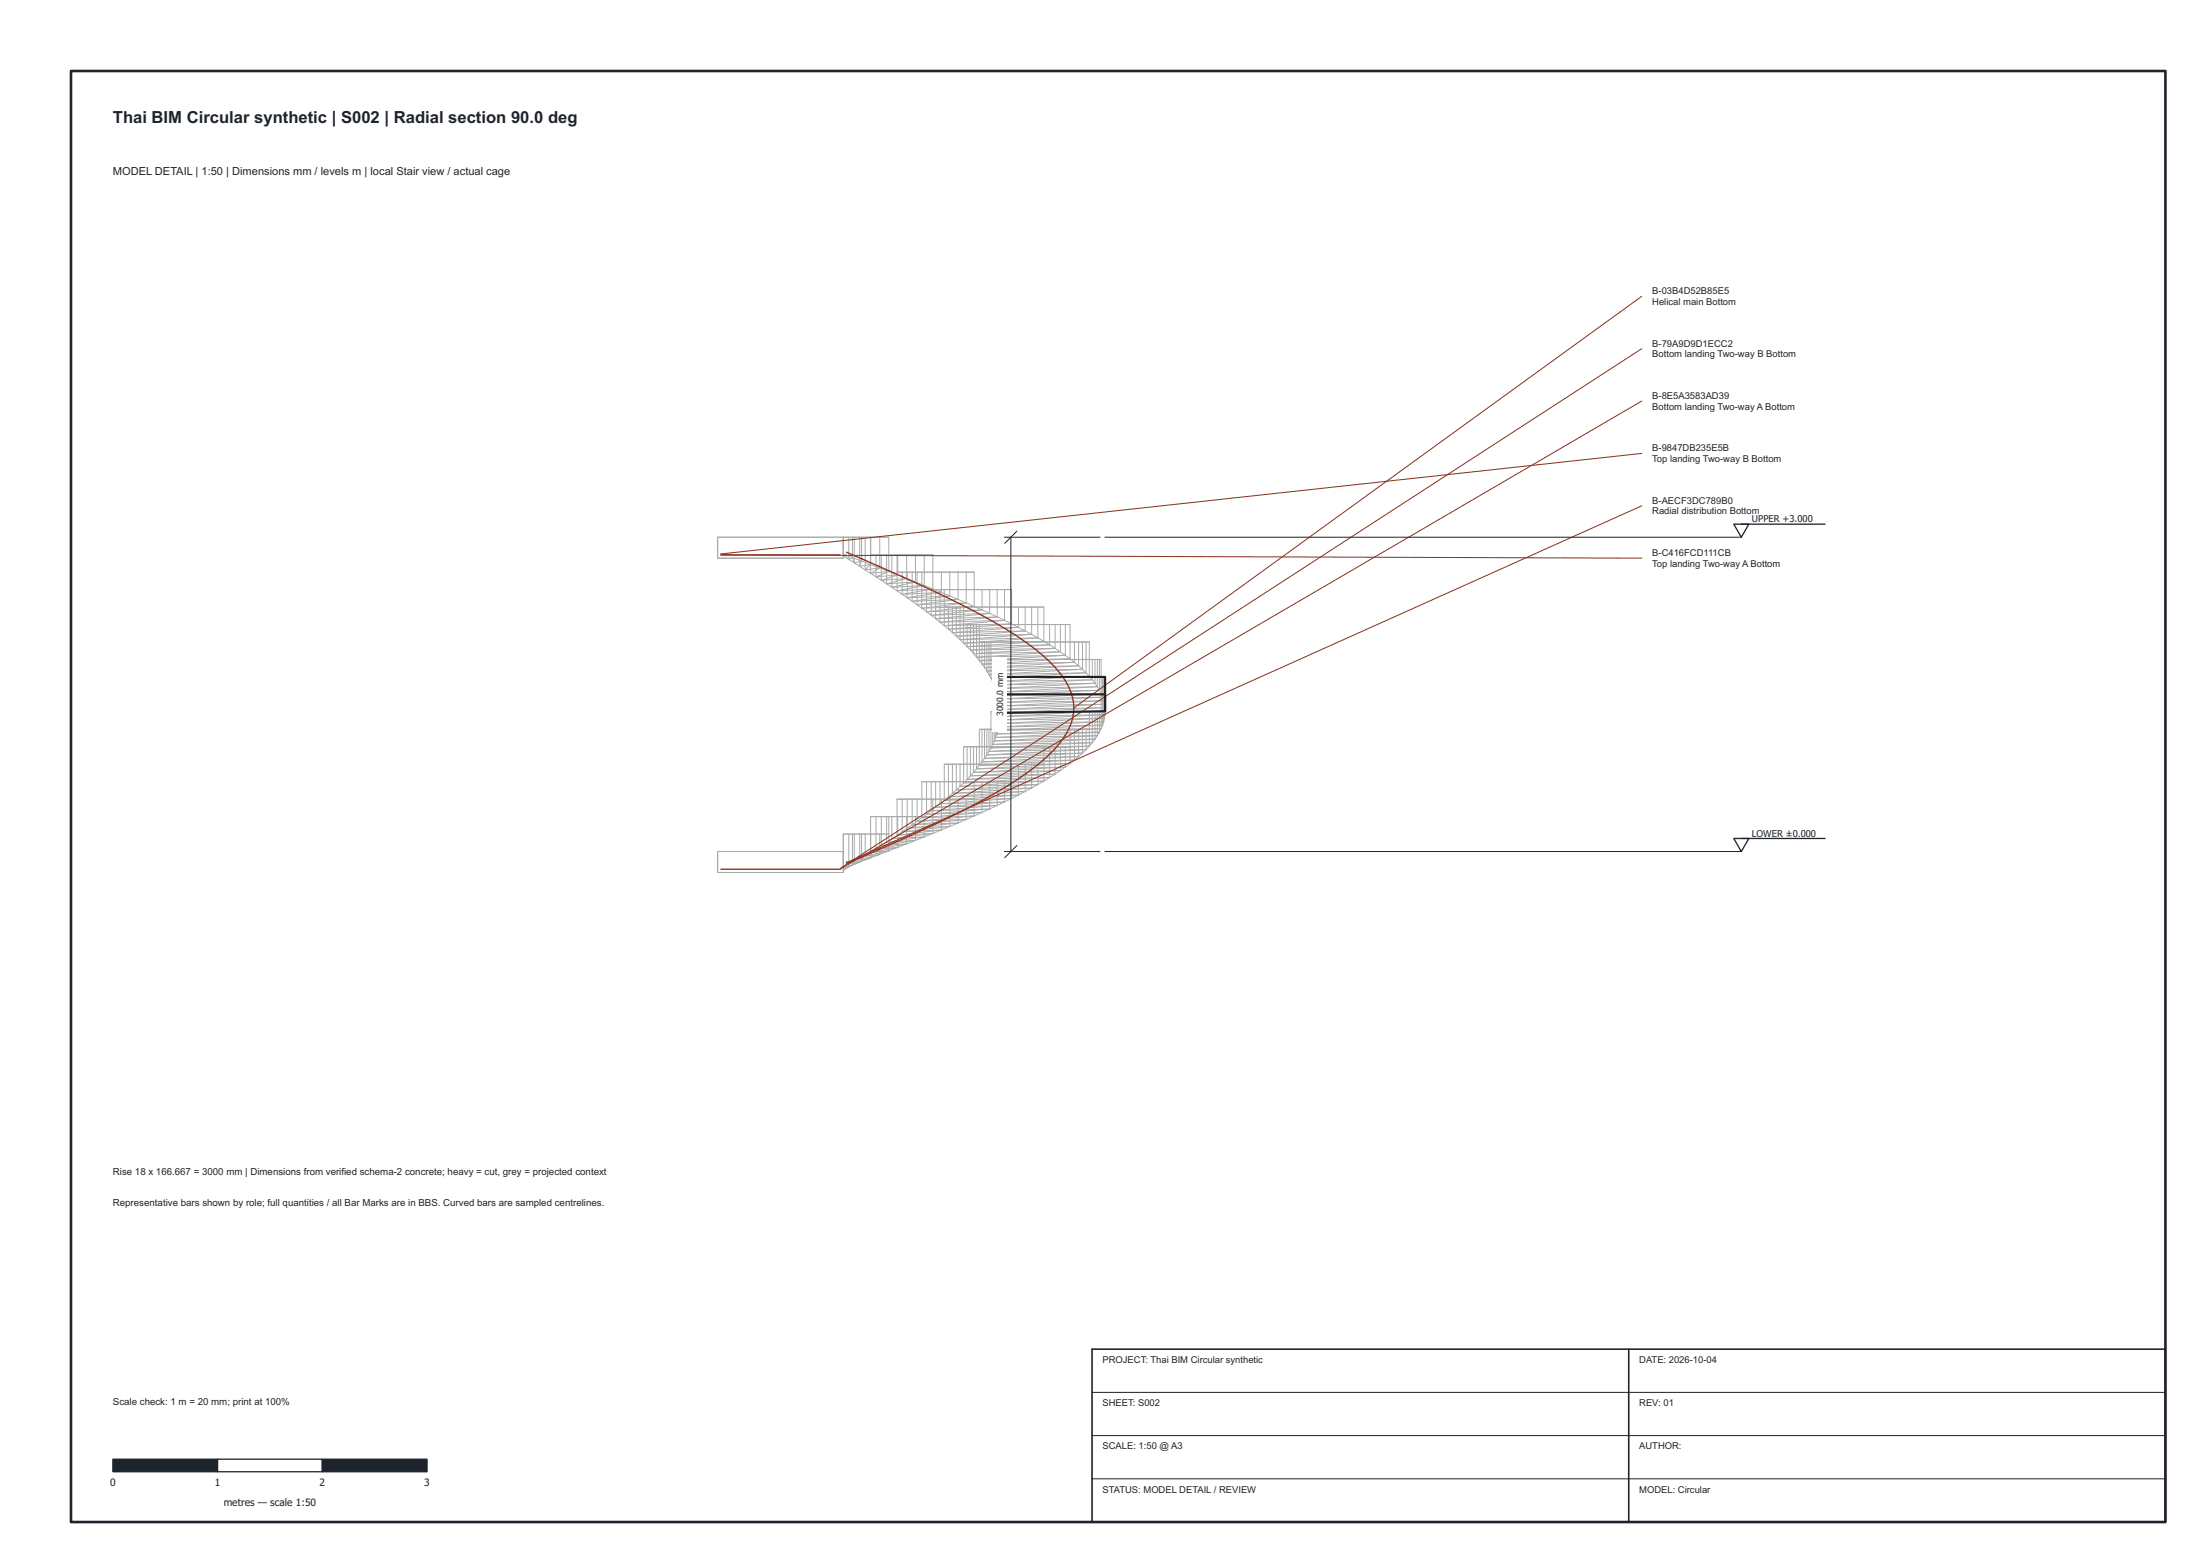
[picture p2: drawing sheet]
<svg xmlns="http://www.w3.org/2000/svg" width="420mm" height="297mm" viewBox="0 0 420 297" stroke-linecap="round" stroke-linejoin="round" font-family="sans-serif">
<g fill="none" stroke="#aaa" stroke-width=".19">
<path d="M161.1 102.6v4h-24v-4h32.6v6.5M161.1 106.1l3.1 2M162.1 106.8l-1-1 3.4 1.3M162.1 102.6v4.2M162.8 106.4l-.7 .4M162.8 102.6v3.8M162.8 106.4l.3 1M163.1 102.6v4.8M164.2 102.6v5.5M164.2 108.1l2.1 1.3M164.5 107.1l-1.4 .3M164.5 107.1l-.3 1"/>
<path d="M164.5 102.6v4.5M164.5 107.1l5.2 2M165.2 102.6v6.2M166.3 102.6v6.8M166.3 105.9h11.9v6.5M166.3 109.4l1 .7M166.3 102.6v5.2M166.3 107.8l-1.1 1M166.3 107.8l-2.1 .3M167.3 105.9v4.2M167.3 110.1l1 .7M168 108.4l-2.8 .4"/>
<path d="M168 102.6v5.8M168 108.4l-1.7 1M168.3 105.9v4.9M168.3 110.8l1 .6M169.3 105.9v5.5M169.3 111.4l1 .7M169.7 109.1l3.5 1.3M169.7 109.1l-2.4 1M169.7 109.1l-3.4 .3M170.3 105.9v6.2M170.3 112.1l1 .7M171.3 105.9v6.9"/>
<path d="M171.3 109.2h14.8v6.6M171.3 112.8l1 .6M171.5 105.9v3.9M171.5 109.8l-4.2 .3M171.5 109.8l-3.2 1M172.3 109.2v4.2M172.3 113.4l1 .7M173.2 110.4l-3.9 1M173.2 110.4l-4.9 .4M173.2 105.9v4.5M173.2 110.4l1.6 .7M173.3 109.2v4.9"/>
<path d="M173.3 114.1l.9 .7M174.2 109.2v5.6M174.2 114.8l.9 .6M174.8 105.9v5.2M174.8 111.1l1.7 .7M174.8 111.1l-5.5 .3M174.8 111.1l-4.5 1M175.1 109.2v6.2M175.1 115.4l1 .7M176.1 109.2v6.9M176.1 112.6h17.1v6.5M176.1 116.1l.9 .7"/>
<path d="M176.5 111.8l-5.2 1M176.5 111.8l-6.2 .3M176.5 105.9v5.9M176.5 111.8l1.7 .6M177 112.6v4.2M177 116.8l.8 .6M177.8 112.6v4.8M177.8 117.4l.9 .7M178.2 112.4l-6.9 .4M178.2 112.4l-5.9 1M178.2 112.4l1.6 .7M178.7 112.6v5.5"/>
<path d="M178.7 118.1l.8 .7M179.5 112.6v6.2M179.5 118.8l.8 .6M179.8 113.1l-6.5 1M179.8 113.1l-7.5 .3M179.8 109.2v3.9M179.8 113.1l1.6 .7M180.3 112.6v6.8M180.3 115.9h19.1v6.5M180.3 119.4l.8 .7M181.1 115.9v4.2M181.4 113.8l-8.1 .3"/>
<path d="M181.4 113.8l-7.2 1M181.4 109.2v4.6M181.4 113.8l1.6 .6M181.9 115.9v4.9M182.6 115.9v5.5M183 109.2v5.2M183 114.4l1.5 .7M183 114.4l-8.8 .4M183 114.4l-7.9 1M183.4 115.9v6.2M184 115.9v6.9M184 119.2h20.4v6.6"/>
<path d="M184.5 115.1l-9.4 .3M184.5 115.1l-8.4 1M184.5 109.2v5.9M184.5 115.1l1.6 .7M184.7 119.2v4.2M185.3 119.2v4.9M185.9 119.2v5.6M186.1 115.8l-9.1 1M186.1 115.8l-10 .3M186.1 115.8l1.5 .6M186.5 119.2v6.2M187 119.2v6.9"/>
<path d="M187.6 116.4l-9.8 1M187.6 116.4l-10.6 .4M187.6 112.6v3.8M187.6 116.4l1.4 .7M189 117.1l-10.3 1M189 112.6v4.5M189 117.1l1.4 .7M189 117.1l-11.2 .3M190.4 117.8l-11.7 .3M190.4 117.8l-10.9 1M190.4 112.6v5.2M190.4 117.8l1.4 .6"/>
<path d="M191.8 118.4l-11.5 1M191.8 118.4l-12.3 .4M191.8 112.6v5.8M191.8 118.4l1.4 .7M193.2 119.1l-12.9 .3M193.2 119.1l1.3 .7M193.2 119.1l-12.1 1M194.5 119.8l-12.6 1M194.5 115.9v3.9M194.5 119.8l1.3 .6M194.5 119.8l-13.4 .3M195.8 115.9v4.5"/>
<path d="M197 115.9v5.2M198.2 115.9v5.9M200.5 119.2v3.9M201.5 119.2v4.6M202.5 119.2v5.2M203.5 119.2v5.9M181.1 120.1l.8 .7M181.9 120.8l.7 .6M182.6 121.4l.8 .7M183.4 122.1l.6 .7M184 122.8l.7 .6M184.7 123.4l.6 .7"/>
<path d="M185.3 124.1l.6 .7M185.9 124.8l.6 .6M186.5 125.4l.5 .7M187 122.6h21v6.5M187 126.1l.5 .7M187.5 122.6v4.2M187.5 139.2v6.2M187.5 126.8l.5 .6M188 122.6v4.8M188 139.2v5.6M188 127.4l.5 .7M188.5 122.6v5.5"/>
<path d="M188.5 139.2v4.9M188.5 128.1l.4 .7M188.9 122.6v6.2M188.9 139.2v4.2M188.9 128.8l.3 .6M189.2 122.6v6.8M189.2 125.9h21.1v6.5M189.2 129.4l.4 .7M189.6 125.9v4.2M189.6 135.9v6.2M189.6 130.1l.3 .7M189.9 125.9v4.9"/>
<path d="M189.9 135.9v5.5M189.9 130.8l.3 .6M190.2 125.9v5.5M190.2 135.9v4.9M190.2 131.4l.2 .7M190.4 125.9v6.2M190.4 135.9v4.2M190.4 132.1l.2 .7M190.6 125.9v13.5M190.6 132.6h20.5M190.6 129.2h20.5l-.1 7.2M190.6 132.8l.2 .6"/>
<path d="M190.6 139.4l-.2 .7M190.8 138.8l-.2 .6M190.8 129.2v9.6M190.8 133.4l.1 .7M190.9 138.1l-.1 .7M190.9 129.2v8.9M190.9 134.1l.1 .7M191 137.4l-.1 .7M191 129.2v8.2M191 134.8v.6M191 129.2v7.6M191 135.4l.1 .7"/>
<path d="M191 136.8v.6M191.1 129.2v6.9M191.1 136.1l-.1 .7M195.8 120.4l-13.2 1M195.8 120.4l1.2 .7M195.8 120.4l-13.9 .4M197 121.1l-13.6 1M197 121.1l-14.4 .3M197 121.1l1.2 .7M198.2 121.8l-14.8 .3M198.2 121.8l-14.2 1M198.2 121.8l1.2 .6"/>
<path d="M199.4 122.4l-15.4 .4M199.4 122.4l1.1 .7M199.4 122.4l-14.7 1M200.5 123.1l-15.2 1M200.5 123.1l-15.8 .3M200.5 123.1l1 .7M201.5 123.8l-16.2 .3M201.5 123.8l-15.6 1M201.5 123.8l1 .6M202.5 124.4l-16 1M202.5 124.4l1 .7M202.5 124.4l-16.6 .4"/>
<path d="M203.5 125.1l.9 .7M203.5 125.1l-17 .3M203.5 125.1l-16.5 1M204.4 125.8l-16.9 1M204.4 139.2v6.6M204.4 125.8l.8 .6M204.4 125.8l-17.4 .3M205.2 126.4l-17.7 .4M205.2 122.6v3.8M205.2 139.2v5.9M205.2 126.4l.8 .7M205.2 126.4l-17.2 1"/>
<path d="M206 127.1l-17.5 1M206 122.6v4.5M206 139.2v5.2M206 127.1l.7 .7M206 127.1l-18 .3M206.7 127.8l-17.8 1M206.7 127.8l-18.2 .3M206.7 122.6v5.2M206.7 139.2v4.6M206.7 127.8l.7 .6M207.4 128.4l-18.5 .4M207.4 122.6v5.8"/>
<path d="M207.4 139.2v3.9M207.4 128.4l.6 .7M207.4 128.4l-18.2 1M208 129.1l-18.4 1M208 139.2h-21v6.9M208 129.1l-18.8 .3M208 135.9v6.5M208 129.1l.6 .7M208.6 125.9v3.9M208.6 135.9v5.9M208.6 129.8l.5 .6M208.6 129.8l-19 .3"/>
<path d="M208.6 129.8l-18.7 1M209.1 125.9v4.5M209.1 135.9v5.2M209.1 130.4l.5 .7M209.1 130.4l-18.9 1M209.1 130.4l-19.2 .4M209.6 131.1l-19.4 .3M209.6 131.1l-19.2 1M209.6 125.9v5.2M209.6 135.9v4.5M209.6 131.1l.4 .7M210 125.9v5.9"/>
<path d="M210 135.9v3.9M210 131.8l.3 .6M210 131.8l-19.4 1M210 139.8l-19.8 1M210 139.8l-19.6 .3M210 131.8l-19.6 .3M210 139.8l-.4 .6M210.3 139.1l-.3 .7M210.3 135.9h-21.1v6.9M210.3 139.1l-19.7 .3M210.3 132.4l-19.7 .4M210.3 132.4l-19.5 1"/>
<path d="M210.3 139.1l-19.9 1M210.3 132.6v6.5M210.3 132.4l.3 .7M210.6 138.4l-20 1M210.6 138.4l-19.8 .4M210.6 133.1l-19.8 .3M210.6 129.2v9.2M210.6 133.1l.2 .7M210.6 133.1l-19.7 1M210.6 138.4l-.3 .7M210.8 129.2v8.6M210.8 133.8l.1 .6"/>
<path d="M210.8 137.8l-.2 .6M210.8 137.8l-20 1M210.8 137.8l-19.9 .3M210.8 133.8l-19.9 .3M210.8 133.8l-19.8 1M210.9 129.2v7.9M210.9 134.4l.1 .7M210.9 137.1l-.1 .7M210.9 137.1l-20 1M210.9 134.4l-19.9 1M210.9 137.1l-19.9 .3M210.9 134.4l-19.9 .4"/>
<path d="M211 135.1l-19.9 1M211 136.4l-.1 .7M211 136.4l-20 .4M211 135.1l-20 .3M211 136.4l-20 1M211 135.1l.1 .7M211.1 135.8l-20 .3M211.1 135.8l-20.1 1M211.1 135.8l-.1 .6M162.1 159.2v6.2M162.8 159.2v5.9M163.1 159.2v5.6"/>
<path d="M164.2 159.2v4.9M164.5 159.2v5.2M165.2 159.2v4.2M166.3 159.2v4.6M167.3 155.9v6.2M168 159.2v3.9M168.3 155.9v5.5M169.3 155.9v4.9M169.7 155.9v6.5M169.7 159.2h-8.6v7.4h-24v-4h24M170.3 155.9v4.2M171.3 159.4l-1 .7"/>
<path d="M171.5 155.9v5.9M172.3 158.8l-1 .6M172.3 152.6v6.2M173.2 155.9v5.2M173.3 152.6v5.5M173.3 158.1l-1 .7M174.2 157.4l-.9 .7M174.2 152.6v4.8M174.8 155.9v4.5M175.1 156.8l-.9 .6M175.1 152.6v4.2M176.1 156.1l-1 .7"/>
<path d="M176.5 159.8l-1.7 .6M176.5 159.8l-7.2 1M176.5 159.8l-6.2 .3M176.5 155.9v3.9M177 149.2v6.2M177 155.4l-.9 .7M177.8 149.2v5.6M177.8 154.8l-.8 .6M178.2 159.1l-6.9 .3M178.2 159.1l-7.9 1M178.2 152.6v6.5M178.2 155.9h-11.9v6.9"/>
<path d="M178.2 159.1l-1.7 .7M178.7 149.2v4.9M178.7 154.1l-.9 .7M179.5 153.4l-.8 .7M179.5 149.2v4.2M179.8 158.4l-8.5 1M179.8 158.4l-7.5 .4M179.8 158.4l-1.6 .7M179.8 152.6v5.8M180.3 152.8l-.8 .6M181.1 152.1l-.8 .7M181.1 145.9v6.2"/>
<path d="M181.4 157.8l-8.1 .3M181.4 157.8l-9.1 1M181.4 152.6v5.2M181.4 157.8l-1.6 .6M181.9 145.9v5.5M181.9 151.4l-.8 .7M182.6 145.9v4.9M182.6 150.8l-.7 .6M183 152.6v4.5M183 157.1l-9.7 1M183 157.1l-8.8 .3M183 157.1l-1.6 .7"/>
<path d="M183.4 145.9v4.2M183.4 150.1l-.8 .7M184 149.4l-.6 .7M184.5 156.4l-1.5 .7M184.5 156.4l-10.3 1M184.5 156.4l-9.4 .4M184.5 152.6v3.8M184.7 148.8l-.7 .6M184.7 142.6v6.2M185.3 142.6v5.5M185.3 148.1l-.6 .7M185.9 147.4l-.6 .7"/>
<path d="M185.9 142.6v4.8M186.1 155.8l-11 1M186.1 155.8l-10 .3M186.1 149.2v6.6M186.1 152.6h-14.8v6.8M186.1 155.8l-1.6 .6M186.5 142.6v4.2M186.5 146.8l-.6 .6M187 146.1l-.5 .7M187.5 145.4l-.5 .7M187.6 155.1l-10.6 .3M187.6 155.1l-11.5 1"/>
<path d="M187.6 155.1l-1.5 .7M187.6 149.2v5.9M188 144.8l-.5 .6M188.5 144.1l-.5 .7M188.9 143.4l-.4 .7M189 149.2v5.2M189 154.4l-11.2 .4M189 154.4l-12 1M189 154.4l-1.4 .7M189.2 142.8l-.3 .6M189.6 142.1l-.4 .7M189.9 141.4l-.3 .7"/>
<path d="M190.2 140.8l-.3 .6M190.4 140.1l-.2 .7M190.4 153.8l-11.7 .3M190.4 153.8l-1.4 .6M190.4 153.8l-12.6 1M190.4 149.2v4.6M191.8 153.1l-13.1 1M191.8 153.1l-12.3 .3M191.8 153.1l-1.4 .7M191.8 149.2v3.9M193.2 152.4l-12.9 .4M193.2 152.4l-13.7 1"/>
<path d="M193.2 145.9v6.5M193.2 149.2h-17.1v6.9M193.2 152.4l-1.4 .7M194.5 151.8l-14.2 1M194.5 145.9v5.9M194.5 151.8l-1.3 .6M194.5 151.8l-13.4 .3M195.8 145.9v5.2M195.8 151.1l-13.9 .3M195.8 151.1l-1.3 .7M195.8 151.1l-14.7 1M197 150.4l-14.4 .4"/>
<path d="M197 150.4l-1.2 .7M197 150.4l-15.1 1M197 145.9v4.5M198.2 149.8l-14.8 .3M198.2 149.8l-15.6 1M198.2 149.8l-1.2 .6M198.2 145.9v3.9M199.4 149.1l-16 1M199.4 149.1l-15.4 .3M199.4 142.6v6.5M199.4 145.9h-19.1v6.9M199.4 149.1l-1.2 .7"/>
<path d="M200.5 148.4l-16.5 1M200.5 148.4l-1.1 .7M200.5 148.4l-15.8 .4M200.5 142.6v5.8M201.5 147.8l-16.2 .3M201.5 147.8l-16.8 1M201.5 147.8l-1 .6M201.5 142.6v5.2M202.5 147.1l-17.2 1M202.5 142.6v4.5M202.5 147.1l-16.6 .3M202.5 147.1l-1 .7"/>
<path d="M203.5 142.6v3.8M203.5 146.4l-17 .4M203.5 146.4l-1 .7M203.5 146.4l-17.6 1M204.4 145.8l-.9 .6M204.4 145.8l-17.9 1M204.4 142.6h-20.4v6.8M204.4 145.8l-17.4 .3M205.2 145.1l-17.7 .3M205.2 145.1l-.8 .7M205.2 145.1l-18.2 1M206 144.4l-18.5 1"/>
<path d="M206 144.4l-.8 .7M206 144.4l-18 .4M206.7 143.8l-18.2 .3M206.7 143.8l-.7 .6M206.7 143.8l-18.7 1M207.4 143.1l-18.5 .3M207.4 143.1l-18.9 1M207.4 143.1l-.7 .7M208 142.4l-19.1 1M208 142.4l-.6 .7M208 142.4l-18.8 .4M208.6 141.8l-19 .3"/>
<path d="M208.6 141.8l-19.4 1M208.6 141.8l-.6 .6M209.1 141.1l-.5 .7M209.1 141.1l-19.5 1M209.1 141.1l-19.2 .3M209.6 140.4l-.5 .7M209.6 140.4l-19.4 .4M209.6 140.4l-19.7 1M162.8 165.1l-.7 .3M163.1 164.8l-2 1.3 1.7-1M164.5 164.4l-2.4 1M164.5 164.4l-1.4 .4"/>
<path d="M165.2 163.4l-2.1 1.4M166.3 163.8l-3.2 1M166.3 163.8l-2.1 .3M167.3 162.1l-2.1 1.3M168 163.1l-6.9 2.7M168 163.1l-2.8 .3M168 163.1l-3.8 1M168.3 161.4l-1 .7M169.3 160.8l-1 .6M169.7 162.4l-4.5 1M169.7 162.4l-3.4 .4M170.3 160.1l-1 .7"/>
<path d="M171.5 161.8l-3.5 1.3M171.5 161.8l-4.2 .3M171.5 161.8l-5.2 1M173.2 161.1l-1.7 .7M173.2 161.1l-5.9 1M173.2 161.1l-4.9 .3M174.8 160.4l-5.5 .4M174.8 160.4l-6.5 1M174.8 160.4l-1.6 .7"/>
</g>
<path d="M313.6 56.6l-108.5 78.6M313.6 76.6l-153.2 89.3M313.6 66.6l-153.1 99.2M313.6 96.6l-151.6 68M313.6 86.6l-176 19.2M137.7 105.9l175.9 .7" fill="none" stroke="#8c301b" stroke-width=".19"/>
<path d="M208.6 265.8h205M208.6 274.1h205M208.6 282.3h205" fill="none" stroke="#202020" stroke-width=".19"/>
<path d="M137.7 105.9h22.7M161.7 105.4l6 2.7a191.3 191.3 0 0 1 26.3 13.2 29.2 29.2 0 0 1 9.8 9.2 9.3 9.3 0 0 1-.8 10.6 37.2 37.2 0 0 1-11.1 9.2 214.3 214.3 0 0 1-25.7 12.6l-4.5 2M137.7 165.9h22.7M161.6 164.6h.4" fill="none" stroke="#8c301b" stroke-width=".25"/>
<path d="M191.1 132.6h20M191.1 129.2h20v6.6l-20 .3z" fill="none" stroke="#202020" stroke-width=".4"/>
<path d="M208.6 257.6h205v33h-205zM311.1 257.6v33" fill="none" stroke="#202020" stroke-width=".3"/>
<path d="M21.6 278.6h20v2.4h-20z" fill="#1e242c" stroke="#1e242c" stroke-width=".25"/>
<path d="M41.6 278.6h20v2.4h-20z" fill="#fff" stroke="#1e242c" stroke-width=".25"/>
<path d="M61.6 278.6h20v2.4h-20z" fill="#1e242c" stroke="#1e242c" stroke-width=".25"/>
<path d="M191.9 102.6h18.2M193.1 102.6v60M194.2 101.4l-2.3 2.3M191.9 162.6h18.2M194.2 161.4l-2.3 2.3" fill="none" stroke="#1e242c" stroke-width=".19"/>
<path d="M189.5 125.4h2.8v14.3h-2.8z" fill="#fff"/>
<path d="M211.1 102.6h121.5M211.1 162.6h121.5" fill="none" stroke="#1e242c" stroke-width=".19"/>
<path d="M331.1 100.1h2.9l-1.4 2.5zM332.6 100.1h16M331.1 160.1h2.9l-1.4 2.5zM332.6 160.1h16" fill="none" stroke="#1e242c" stroke-width=".25"/>
<path d="M13.6 13.6h400v277h-400z" fill="none" stroke="#1e242c" stroke-width=".5"/>
<text font-size="3.2" fill="#1e242c" x="21.6" y="23.4">Thai BIM Circular synthetic | S002 | Radial section 90.0 deg</text>
<text font-size="2.1" fill="#1e242c" x="21.6" y="33.5">MODEL DETAIL | 1:50 | Dimensions mm / levels m | local Stair view / actual cage</text>
<g font-size="1.9" fill="#1e242c">
<text x="21.6" y="224.2">Rise 18 x 166.667 = 3000 mm | Dimensions from verified schema-2 concrete; heavy = cut, grey = projected context</text>
<text x="21.6" y="230.2">Representative bars shown by role; full quantities / all Bar Marks are in BBS. Curved bars are sampled centrelines.</text>
<text x="21.6" y="268.2">Scale check: 1 m = 20 mm; print at 100%</text>
<text x="21" y="283.7">0</text>
<text x="41" y="283.7">1</text>
<text x="42.7" y="287.5">metres — scale 1:50</text>
<text x="61" y="283.7">2</text>
<text x="81" y="283.7">3</text>
</g>
<g font-size="1.8" fill="#1e242c">
<text x="315.6" y="56.2">B-03B4D52B85E5</text>
<text x="315.6" y="58.2">Helical main Bottom</text>
<text x="315.6" y="66.2">B-79A9D9D1ECC2</text>
<text x="315.6" y="68.2">Bottom landing Two-way B Bottom</text>
<text x="315.6" y="76.2">B-8E5A3583AD39</text>
<text x="315.6" y="78.2">Bottom landing Two-way A Bottom</text>
<text x="315.6" y="86.2">B-9847DB235E5B</text>
<text x="315.6" y="88.2">Top landing Two-way B Bottom</text>
<text x="315.6" y="96.2">B-AECF3DC789B0</text>
<text x="315.6" y="98.2">Radial distribution Bottom</text>
<text x="334.6" y="99.7">UPPER +3.000</text>
<text x="315.6" y="106.2">B-C416FCD111CB</text>
<text x="315.6" y="108.2">Top landing Two-way A Bottom</text>
<text x="334.6" y="159.7">LOWER ±0.000</text>
<text x="210.6" y="260.2">PROJECT: Thai BIM Circular synthetic</text>
<text x="313.1" y="260.2">DATE: 2026-10-04</text>
<text x="210.6" y="268.4">SHEET: S002</text>
<text x="313.1" y="268.4">REV: 01</text>
<text x="210.6" y="276.7">SCALE: 1:50 @ A3</text>
<text x="313.1" y="276.7">AUTHOR:</text>
<text x="210.6" y="284.9">STATUS: MODEL DETAIL / REVIEW</text>
<text x="313.1" y="284.9">MODEL: Circular</text>
</g>
<g font-size="1.6" fill="#1e242c">
<text x="191.6" y="136.7" transform="rotate(-90 191.6 136.7)">3</text>
<text x="191.6" y="135.8" transform="rotate(-90 191.6 135.8)">000.0 mm</text>
</g>
</svg>
